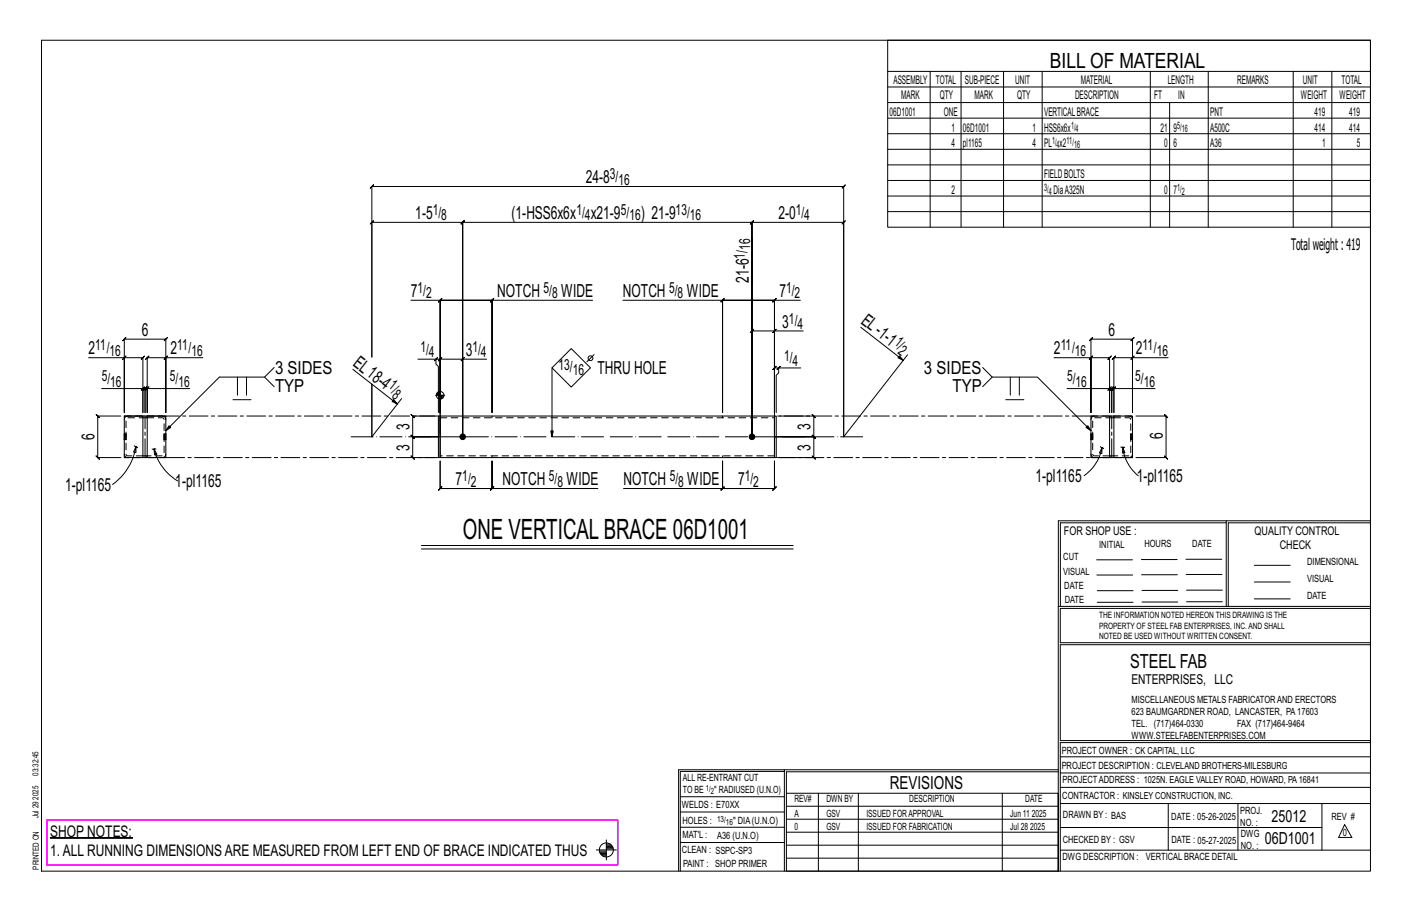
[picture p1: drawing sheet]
<svg xmlns="http://www.w3.org/2000/svg" width="432mm" height="279mm" viewBox="0 0 432 279" stroke-linecap="round" stroke-linejoin="round" font-family="sans-serif">
<g fill="#000" stroke="#000" stroke-width=".31">
<path d="M15.4 256.1h25.2v.1h-25.2z"/>
<circle cx="141.5" cy="133.5" r=".86"/>
<circle cx="230" cy="133.5" r=".86"/>
</g>
<g fill="none" stroke="#000" stroke-width=".31">
<path d="M12.7 12.3h406.4v254h-406.4zM271.5 12.3h147.6v57.2h-147.6zM271.5 21.8h147.6M271.5 26.6h147.6M271.5 31.4h147.6M271.5 36.1h147.6M284.5 21.8v47.7M293.9 21.8v47.7M306.9 21.8v47.7M318.7 21.8v47.7M351.8 21.8v47.7M357.7 31.4v38.1"/>
<path d="M369.5 21.8v47.7M395.5 21.8v47.7M407.3 21.8v47.7M113.2 57.5l1-1-.5 .5h144.3l-.5 .5 1-1-.5 .5v76.5v-65.5l.5-.5-1 1 .5-.5h-28l.5-.5-1 1 .5-.5v65.5v-65.5l.5-.5-1 1 .5-.5h-88.5l.5-.5-1 1 .5-.5v65.5v-65.5l.5-.5-1 1 .5-.5h-27.8l.5-.5-1 1 .5-.5v41.2v-52.2zM271.5 40.9h147.6M271.5 45.6h147.6M271.5 50.4h147.6M271.5 55.2h147.6M271.5 59.9h147.6M271.5 64.7h147.6M125.6 91.8h9v34.3v-34.3M135.1 91.3l-1 1z"/>
<path d="M150.5 91.8h-15.9h15.9l-.5 .5 1-1-.5 .5v34.3v-34.3h30.7M151 91.3l-1 1zM190.5 91.8h30.5v34.3v-34.3l-.5 .5 1-1-.5 .5h15.8h-15.8M221.5 91.3l-1 1zM230 86.4v-13.5v60.6v-32.3l-.5 .5 1-1-.5 .5h6.8M236.8 91.8l.5-.5-1 1zM236.8 91.8v34.3v-34.3h8M237.3 91.3l-1 1zM27.1 109.4h10.9v16.7v-22.4l-.5 .5 1-1-.5 .5h12.7l-.5 .5 1-1-.5 .5v22.4v-16.7h11.3M38 109.4l-.5 .5 1-1zM38 109.4h5.7l-.5 .5 1-1-.5 .5v16.7v-7.3h-12.6M43.2 119.3l1-1z"/>
<path d="M43.7 118.8h.7l-.5 .5 1-1-.5 .5v7.3v-7.3l-.5 .5 1-1-.5 .5h.6M44.5 119.3l1-1zM50.7 109.4l.5-.5-1 1zM50.7 109.4h-5.7l.5-.5-1 1 .5-.5v16.7v-7.3h13M72.6 115.3v5.5M75.4 115.3v5.5M80.9 115.3l2.9 2.9M83.8 112.3l-2.9 3h-13.8l-16.4 16.3 1-1.5 .5 .6-1.5 .9M107.9 112.9l13.6 10.6-1.6-.8 .5-.6 1.1 1.4M113.7 117.4v16.1l9.1-11.7M127.8 109.8h5.5v1.5l.8 .7v14.1M133.3 109.8l-.5 .5 1-1z"/>
<path d="M133.3 109.8h1.3l-.5 .5 1-1-.5 .5v16.3M134 119.9v.9M134.2 119.7v1.1M134.4 119.7v1.1M134.6 119.4v13.1M141.5 109.8l.5-.5-1 1zM141.5 109.8h-6.9l.5-.5-1 1 .5-.5v23.7M148.8 109.8h-7.3v23.7M168.8 112.4l5.9-5.8 5.9 5.8-5.9 5.9zM168.8 112.4v21.1l-.4-1.7h.8l-.4 1.7M181.7 108.4l-2.2 2.2M236.8 101.2l.5-.5-1 1z"/>
<path d="M238.1 112.5h-1.3l.5-.5-1 1 .5-.5v13.6M238.6 112l-1 1zM244.9 112.5h-6.8v1.5l-.7 .7v11.4M245.6 101.2h-8.8v32.3M263.2 100l13 10.2-1.6-.8 .5-.6 1.1 1.4M277.5 108.5l-19.5 25M300.5 112.3l2.9 3h13.8l16.4 16.3-1.5-.9 .6-.6 .9 1.5M303.4 115.3l-2.9 2.9M309 115.3v5.5M311.7 115.3v5.5M322.3 109.4h11.3v16.7v-22.4l-.5 .5 1-1-.5 .5h12.7l-.5 .5 1-1-.5 .5v22.4v-16.7h10.9M333.1 109.9l1-1z"/>
<path d="M333.6 109.4h5.7l-.5 .5 1-1-.5 .5v16.7v-7.3h-13M339.3 118.8l-.5 .5 1-1zM339.3 118.8h.7l-.5 .5 1-1-.5 .5v7.3v-7.3l-.5 .5 1-1-.5 .5h.6M340.6 118.8l.5-.5-1 1zM345.8 109.9l1-1zM346.3 109.4h-5.7l.5-.5-1 1 .5-.5v16.7v-7.3h12.6M37 127.2h-7.1l-.5-.5 1 1-.5-.5v12.7l-.5-.5 1 1-.5-.5h7.1M41.1 136.3l.5 .3M41.6 136.6v1.8l-.8-.2zM41.6 136.6a17.7 17.7 0 0 1-7.2 11.5M41.6 136.6l.5 .3M46.5 137.3h.6"/>
<path d="M47.1 137.3l.9 1.5-.7 .3zM47.1 137.3a15.9 15.9 0 0 0 7.2 9.7M47.1 137.3h.6M71.2 122.2h5.6M133 127.2h-6.8l-.5-.5 1 1-.5-.5v6.3l-.5-.5 1 1-.5-.5h7.9h-7.9l-.5-.5 1 1-.5-.5v6.4l-.5-.5 1 1-.5-.5h6.8M133.2 120.8h2.8M133.5 120.3v.5M133.7 120v.8M134.8 120.8v1.2M135 120.8v1.1M135.2 120.8v1M135.4 120.8v.8"/>
<path d="M135.7 120.8v.5M238.4 127.2h10.5l-.5-.5 1 1-.5-.5v6.3l-.5-.5 1 1-.5-.5h-12.1h12.1l-.5-.5 1 1-.5-.5v6.4l-.5-.5 1 1-.5-.5h-10.5M307.6 122.2h5.5M336.5 136.5l.5 .3M337 136.8l-.1 1.8-.7-.1zM337 136.8a13.3 13.3 0 0 1-5.5 8.6M337 136.8l.5 .4M342.7 136.6l.6 .1M343.3 136.7l.7 1.7-.7 .1zM343.3 136.7a13 13 0 0 0 4.8 8.8M343.3 136.7l.6 .1M347.4 127.2h9.2l-.5-.5 1 1-.5-.5v12.7l-.5-.5 1 1-.5-.5h-9.2"/>
<path d="M150.5 149.3h-15.9l.5-.5-1 1 .5-.5v-8.4v8.4l-.5 .5 1-1-.5 .5h15.9l-.5 .5 1-1-.5 .5v-8.4v8.4h32.3M151 148.8l-1 1zM190.7 149.3h30.3v-8.4v8.4l-.5 .5 1-1-.5 .5h15.8l-.5 .5 1-1-.5 .5v-8.4v8.4l.5-.5-1 1 .5-.5h-15.8M220.5 149.8l1-1zM375 159.8h-50.7v25.6M375 159.2h-51.3l-.1 107.1M419.1 159.2h-44.1v26.2M419.1 159.8h-43.5v25.6M128.9 166.8h113.7M128.9 167.8h113.7M335.4 171.1h10.9M335.4 175.8h11"/>
<path d="M349 171h11M349.1 175.7h11M362.7 171h10.9M362.7 175.6h11M383.6 172.8h11M383.6 177.9h11M323.7 185.4h95.4M335.5 184.1h11M335.5 180.6h11M349.2 184h11M349.2 180.5h11M362.9 180.4h10.9"/>
<path d="M362.9 184h10.9M383.6 183.1h11M419.1 186h-94.9v10.5h94.9M419.1 197.1h-94.9v29.3h94.9v.6h-94.9v39.3M239.9 235.8h-31.9v30.5M239.9 235.3h-32.4v31M323.6 235.3h-83.7v31M323.6 235.9h-83.1v6.6M324.2 236.3h94.9M324.2 231.4h94.9M182.4 259.8h6.1M185.4 256.8v6.1"/>
<path d="M185.4 258.7h1.9M185.4 258.4h1.6M185.4 259.5h2.1M185.4 259.1h2M185.4 258h1.2M208 252.9h31.9M208 257.5h31.9M208 243.6h31.9M208 248.2h31.9M240.5 242.5h83.1v23.8h-83.1zM240.5 258.4h83.1M240.5 254.4h83.1"/>
<path d="M240.5 250.4h83.1M240.5 246.5h83.1M250.3 242.5v23.8M262.5 242.5v23.8M306.5 242.5v23.8M324.2 253h80.1M324.2 245.6h94.9M324.2 259.9h94.9M324.2 240.7h94.9M357.3 245.6v14.3M378.6 245.6v14.3M404.3 245.6v14.3"/>
<path d="M411.2 252.1l2.2 3.9h-4zM183.3 260.2h2.1M183.4 260.5h2M183.5 260.9h1.9M183.8 261.3h1.6M184.3 261.6h1.1M240.5 262.3h83.1"/>
<circle cx="180.6" cy="109.5" r=".74"/>
<circle cx="134.6" cy="120.8" r="1.16"/>
<circle cx="185.4" cy="259.8" r="2.14"/>
</g>
<path d="M14.3 250.7h174.6v13.7h-174.6z" fill="none" stroke="#f0f" stroke-width=".5"/>
<g fill="none" stroke="#000" stroke-width=".32">
<path d="M38 134.4h.1M38 132.7h.1M38 127.2h5.7v12.7h-5.7zM38 127.2h.1M38.5 134.4h.1M38.5 132.7h.1M39.1 127.2h5.8M43.7 127.2h.1M43.7 139.9h1.3M43.7 139.3h1.2M44.9 127.7h.1M45 127.2h5.7v12.7h-5.7z"/>
<path d="M45 139.3l-.1 .6M49.7 127.2h-4.8v.5h-1.2M50.2 134.4h.1M50.2 132.7h.1M50.7 127.2h.1M50.7 134.4h.1M50.7 132.7h.1M134.1 127.2h.5v12.7h-.5zM134.6 127.2h102.2v12.7h-102.2M134.6 128.2v10.6M236.8 127.2h.6v12.7h-.5zM236.9 139.9h.1"/>
<path d="M333.6 134.4h.1M333.6 132.7h.1M333.6 127.2h5.7v12.7h-5.7zM333.6 139.9h.1M334.2 134.4h.1M334.2 132.7h.1M339.3 127.2h.1M339.3 139.3h1.3M339.3 139.9h.1M339.4 139.3l-.1 .6M339.4 127.7h1.2M339.4 139.9h1.2"/>
<path d="M340.6 127.2h5.7v12.7h-5.7zM340.6 127.2h.1M340.6 127.2h-1.2l-.1 .5M340.6 139.9h.1M345.8 134.4h.1M345.8 132.7h.1M346.3 139.9h.1M346.3 134.4h.1M346.3 132.7h.1"/>
</g>
<g fill="none" stroke="#000" stroke-width=".31" stroke-dasharray="2 1.4">
<path d="M38 133.2h.5v.3h-.5zM38 133.2v-.3h.5v.3M38 132.9v-.2h.5v.2M38 132.7h.1M38 134.4v-.1M38 134.1v.2l.5 .1M38 133.9v.2h.5v.2M38 133.5v.4h.5v.2M38 127.2h5.7M38 138.8a1.06 1.06 0 0 0 1.1 1.1h4.6M38 134.4h.5M38.5 132.7h-.5"/>
<path d="M38.5 132.7h.1M38.5 133.5v.4M39.1 127.2a1.06 1.06 0 0 0-1.1 1M39.1 139.9h-1.1M43.7 139.3h-4.6l-.4-.1-.2-.4 .1-10.8 .5-.3h4.6M45 127.2h5.7M45 127.7h4.7l.3 .2 .2 .3-.1 10.8-.4 .3h-4.7M49.7 139.9a1.06 1.06 0 0 0 1-1.1M50.2 133.5h.5v.4h-.5zM50.2 134.4v-.1M50.2 133.5v-.3M50.2 134.4h.5"/>
<path d="M50.7 139.9h-5.7M50.7 128.2a1.06 1.06 0 0 0-1-1M50.7 132.7h-.5M50.7 133.9v.2h-.5v-.2M50.7 134.1v.2h-.5v-.2M50.7 134.3v.1M50.7 132.7h.1M50.7 132.9v-.2h-.5M50.7 133.2v-.3h-.5v-.2M50.7 133.5v-.3h-.5v-.3M134.6 127.5v.7M134.6 138.8v1.1"/>
<path d="M134.6 127.7h102.2M150.5 127.2v.5M150.5 139.3v.6M221 127.7v-.5M221 139.9v-.6M236.8 139.3h-102.2M236.8 127.2h.1M236.9 139.9h.1M333.6 133.2h.6v.3h-.6zM333.6 133.2v-.3h.6v.3M333.6 132.9v-.2h.6v.2M333.6 132.7h.1"/>
<path d="M333.6 134.4v-.1M333.6 134.1v.2l.6 .1M333.6 133.9v.2h.6v.2M333.6 133.5v.4h.6v.2M333.6 127.2h5.7M333.6 138.8a1.06 1.06 0 0 0 1.1 1.1M333.6 134.4h.6M334.2 132.7h-.6M334.2 132.7h.1M334.2 133.5v.4M334.7 127.2a1.06 1.06 0 0 0-1.1 1M339.3 139.9h-5.7"/>
<path d="M339.3 139.3h-4.6l-.4-.1-.1-.4v-10.8l.5-.3h4.6M340.6 127.2h5.7M340.6 127.7h4.7l.3 .2 .2 .3v10.8l-.5 .3h-4.7M345.3 139.9a1.06 1.06 0 0 0 1-1.1M345.8 133.5h.5v.4h-.5zM345.8 134.4v-.1M345.8 133.5v-.3M345.8 134.4h.5M346.3 139.9h-5.7M346.3 128.2a1.06 1.06 0 0 0-1-1M346.3 132.7h-.5M346.3 133.9v.2h-.5v-.2"/>
<path d="M346.3 134.1v.2h-.5v-.2M346.3 134.3v.1M346.3 132.7h.1M346.3 132.9v-.2h-.5M346.3 133.2v-.3h-.5v-.2M346.3 133.5v-.3h-.5v-.3"/>
</g>
<path d="M107.4 133.5h157" fill="none" stroke="#000" stroke-width=".31" stroke-dasharray="6.8 1 0 1"/>
<path d="M44.4 139.9v-12.7M50.7 139.9h83.4M134.1 127.2h-83.4M237.4 139.9h96.2M333.6 127.2h-96.2M340 139.9v-12.7" fill="none" stroke="#000" stroke-width=".31" stroke-dasharray="5.8 1 1 1"/>
<text font-size="8.6" x="141.6" y="164.8">ONE VERTICALBRACE 06D1001</text>
<text font-size="6.4" x="321.1" y="20.7">BILL OF MATERIAL</text>
<text font-size="5.9" x="345.6" y="204.1">STEEL FAB</text>
<g font-size="5.5">
<text x="179.1" y="56">24-8</text>
<text x="127" y="67">1-5</text>
<text x="156.4" y="67">(1-HSS6x6x</text>
<text x="180.6" y="67">x21-9</text>
<text x="196" y="67">) 21-9</text>
<text x="238" y="67">2-0</text>
<text x="229" y="86.4" transform="rotate(-90 229 86.4)">21-6</text>
<text x="125.6" y="90.8">7</text>
<text x="152.1" y="90.8">NOTCH</text>
<text x="171.6" y="90.8">WIDE</text>
<text x="190.5" y="90.8">NOTCH</text>
<text x="210" y="90.8">WIDE</text>
<text x="238.3" y="90.8">7</text>
<text x="239.2" y="100.2">3</text>
<text x="263" y="98.6" transform="rotate(38 263 98.6)">EL-1-1</text>
<text x="43.3" y="102.7">6</text>
<text x="338.9" y="102.7">6</text>
<text x="27.1" y="108.4">2</text>
<text x="52.1" y="108.4">2</text>
<text x="107.7" y="111.5" transform="rotate(38 107.7 111.5)">EL18-4</text>
<text x="142.4" y="108.8">3</text>
<text x="322.3" y="108.4">2</text>
<text x="347.3" y="108.4">2</text>
<text x="84.1" y="114.3">3 SIDES</text>
<text x="84.1" y="119.8">TYP</text>
<text x="182.7" y="114.2">THRU HOLE</text>
<text x="282.6" y="114.3">3 SIDES</text>
<text x="291.3" y="119.8">TYP</text>
<text x="125.2" y="131.4" transform="rotate(-90 125.2 131.4)">3</text>
<text x="247.9" y="131.4" transform="rotate(-90 247.9 131.4)">3</text>
<text x="28.9" y="134.6" transform="rotate(-90 28.9 134.6)">6</text>
<text x="125.2" y="137.7" transform="rotate(-90 125.2 137.7)">3</text>
<text x="247.9" y="137.8" transform="rotate(-90 247.9 137.8)">3</text>
<text x="355.6" y="134.1" transform="rotate(-90 355.6 134.1)">6</text>
<text x="53.6" y="149">1-pl1165</text>
<text x="139.3" y="148.3">7</text>
<text x="153.7" y="148.3">NOTCH</text>
<text x="173.2" y="148.3">WIDE</text>
<text x="190.7" y="148.3">NOTCH</text>
<text x="210.2" y="148.3">WIDE</text>
<text x="225.7" y="148.3">7</text>
<text x="316.7" y="147.3">1-pl1165</text>
<text x="347.6" y="147.4">1-pl1165</text>
<text x="19.9" y="150.1">1-pl1165</text>
<text x="272.2" y="241.1">REVISIONS</text>
</g>
<g font-size="5.1">
<text x="388.9" y="251.3">25012</text>
<text x="386.8" y="258.1">06D1001</text>
</g>
<g font-size="4.9">
<text x="394.8" y="76.4">Totalweight : 419</text>
<text x="15.4" y="255.8">SHOP NOTES:</text>
<text x="15.4" y="261.6">1.ALL RUNNING DIMENSIONSARE MEASURED FROM LEFT END OF BRACE INDICATED THUS</text>
</g>
<g font-size="4.7">
<text x="186.5" y="54.8">3/</text>
<text x="189.1" y="56.4">16</text>
<text x="132.3" y="65.7">1/</text>
<text x="176.3" y="65.7">1/</text>
<text x="189.9" y="65.7">5/</text>
<text x="206.6" y="65.7">13/</text>
<text x="243.3" y="65.7">1/</text>
<text x="134.9" y="67.4">8</text>
<text x="178.9" y="67.4">4</text>
<text x="192.5" y="67.4">16</text>
<text x="211" y="67.4">16</text>
<text x="246" y="67.4">4</text>
<text x="229.4" y="76.4" transform="rotate(-90 229.4 76.4)">16</text>
<text x="227.7" y="79" transform="rotate(-90 227.7 79)">1/</text>
<text x="127.7" y="89.6">1/</text>
<text x="166.2" y="89.6">5/</text>
<text x="204.6" y="89.6">5/</text>
<text x="240.4" y="89.6">1/</text>
<text x="130.3" y="91.2">2</text>
<text x="168.8" y="91.2">8</text>
<text x="207.2" y="91.2">8</text>
<text x="243" y="91.2">2</text>
<text x="241.3" y="98.9">1/</text>
<text x="243.9" y="100.6">4</text>
<text x="29.2" y="107.1">11/</text>
<text x="54.2" y="107.1">11/</text>
<text x="128.6" y="107.6">1/</text>
<text x="144.5" y="107.6">1/</text>
<text x="273.3" y="105.1" transform="rotate(38 273.3 105.1)">1/</text>
<text x="274.4" y="108" transform="rotate(38 274.4 108)">2</text>
<text x="324.4" y="107.1">11/</text>
<text x="349.4" y="107.1">11/</text>
<text x="33.5" y="108.8">16</text>
<text x="58.5" y="108.8">16</text>
<text x="131.2" y="109.2">4</text>
<text x="147.1" y="109.2">4</text>
<text x="170.8" y="113">13/</text>
<text x="239.8" y="110.2">1/</text>
<text x="242.4" y="111.9">4</text>
<text x="328.7" y="108.8">16</text>
<text x="353.7" y="108.8">16</text>
<text x="31.1" y="116.5">5/</text>
<text x="33.7" y="118.2">16</text>
<text x="51.9" y="116.5">5/</text>
<text x="54.5" y="118.2">16</text>
<text x="118.6" y="118.4" transform="rotate(38 118.6 118.4)">1/</text>
<text x="175.1" y="114.6">16</text>
<text x="326.3" y="116.5">5/</text>
<text x="328.9" y="118.2">16</text>
<text x="347.1" y="116.5">5/</text>
<text x="349.8" y="118.2">16</text>
<text x="119.7" y="121.3" transform="rotate(38 119.7 121.3)">8</text>
<text x="141.4" y="147.1">1/</text>
<text x="144" y="148.8">2</text>
<text x="167.8" y="147.1">5/</text>
<text x="170.5" y="148.8">8</text>
<text x="204.8" y="147.1">5/</text>
<text x="207.4" y="148.8">8</text>
<text x="227.7" y="147.1">1/</text>
<text x="230.4" y="148.8">2</text>
</g>
<text font-size="4.2" x="346" y="209.1">ENTERPRISES, LLC</text>
<g font-size="3.7">
<text x="273.2" y="25.6">ASSEMBLY</text>
<text x="286.2" y="25.6">TOTAL</text>
<text x="295.1" y="25.6">SUB-PIECE</text>
<text x="310.4" y="25.6">UNIT</text>
<text x="330.5" y="25.6">MATERIAL</text>
<text x="357.1" y="25.6">LENGTH</text>
<text x="378.3" y="25.6">REMARKS</text>
<text x="398.4" y="25.6">UNIT</text>
<text x="410.2" y="25.6">TOTAL</text>
<text x="272.1" y="35.5">06D1001</text>
<text x="275.6" y="30.4">MARK</text>
<text x="287.4" y="30.4">QTY</text>
<text x="288.6" y="35.5">ONE</text>
<text x="298" y="30.4">MARK</text>
<text x="311" y="30.4">QTY</text>
<text x="319.3" y="35.5">VERTICALBRACE</text>
<text x="328.7" y="30.4">DESCRIPTION</text>
<text x="353" y="30.4">FT</text>
<text x="360.3" y="30.4">IN</text>
<text x="370.1" y="35.5">PNT</text>
<text x="397.8" y="30.4">WEIGHT</text>
<text x="402" y="35.5">419</text>
<text x="409.6" y="30.4">WEIGHT</text>
<text x="412.6" y="35.5">419</text>
<text x="290.9" y="40.2">1</text>
<text x="294.5" y="40.2">06D1001</text>
<text x="315.8" y="40.2">1</text>
<text x="319.3" y="40.2">HSS6x6x</text>
<text x="354.9" y="40.2">21</text>
<text x="358.9" y="40.2">9</text>
<text x="370.1" y="40.2">A500C</text>
<text x="402" y="40.2">414</text>
<text x="412.6" y="40.2">414</text>
<text x="290.9" y="45">4</text>
<text x="294.5" y="45">pl1165</text>
<text x="315.8" y="45">4</text>
<text x="319.3" y="45">PL x2</text>
<text x="356" y="45">0</text>
<text x="358.9" y="45">6</text>
<text x="370.1" y="45">A36</text>
<text x="404.3" y="45">1</text>
<text x="415" y="45">5</text>
<text x="290.9" y="59.3">2</text>
<text x="319.3" y="54.5">FIELDBOLTS</text>
<text x="322.2" y="59.3">DiaA325N</text>
<text x="356" y="59.3">0</text>
<text x="358.9" y="59.3">7</text>
<text x="325.3" y="163.4">FOR SHOP USE :</text>
<text x="383.7" y="163.4">QUALITY CONTROL</text>
<text x="391.4" y="167.8">CHECK</text>
</g>
<g font-size="3.1">
<text x="327.5" y="39.4">1/</text>
<text x="328.9" y="40.5">4</text>
<text x="360" y="39.4">5/</text>
<text x="361.4" y="40.5">16</text>
<text x="321.7" y="44.1">1/</text>
<text x="323.1" y="45.3">4</text>
<text x="326.1" y="44.1">11/</text>
<text x="328.5" y="45.3">16</text>
<text x="319.3" y="58.4">3/</text>
<text x="320.7" y="59.5">4</text>
<text x="360" y="58.4">1/</text>
<text x="361.4" y="59.5">2</text>
<text x="336.2" y="167.4">INITIAL</text>
<text x="350" y="167.1">HOURS</text>
<text x="364.6" y="167.2">DATE</text>
<text x="325.2" y="171.3">CUT</text>
<text x="399.8" y="172.8">DIMENSIONAL</text>
<text x="325.1" y="175.8">VISUAL</text>
<text x="399.8" y="177.9">VISUAL</text>
<text x="325.5" y="180">DATE</text>
<text x="325.7" y="184.4">DATE</text>
<text x="399.8" y="183.1">DATE</text>
<text x="346" y="215">MISCELLANEOUS METALS FABRICATORAND ERECTORS</text>
<text x="346" y="218.6">623 BAUMGARDNER ROAD, LANCASTER, PA17603</text>
<text x="346" y="225.8">WWW.STEELFABENTERPRISES.COM</text>
<text x="346" y="222.2">TEL. (717)464-0330</text>
<text x="378.3" y="222.2">FAX (717)464-9464</text>
<text x="324.7" y="230.5">PROJECT OWNER : CK CAPITAL, LLC</text>
<text x="208.8" y="238.8">ALL RE-ENTRANT CUT</text>
<text x="324.7" y="235.1">PROJECT DESCRIPTION : CLEVELAND BROTHERS-MILESBURG</text>
<text x="324.9" y="239.5">PROJECTADDRESS : 1025N. EAGLE VALLEY ROAD, HOWARD, PA16841</text>
<text x="208.8" y="242.5">TO BE</text>
<text x="218.4" y="242.5">&quot; RADIUSED (U.N.O)</text>
<text x="242.9" y="245.3">REV#</text>
<text x="252.7" y="245.3">DWN BY</text>
<text x="278.1" y="245.3">DESCRIPTION</text>
<text x="313.5" y="245.3">DATE</text>
<text x="324.9" y="244.2">CONTRACTOR : KINSLEY CONSTRUCTION, INC.</text>
<text x="208.5" y="247">WELDS : E70XX</text>
<text x="208.7" y="251.7">HOLES :</text>
<text x="224.2" y="251.8">&quot; DIA(U.N.O)</text>
<text x="242.9" y="249.9">A</text>
<text x="252.7" y="249.9">GSV</text>
<text x="264.9" y="249.9">ISSUED FORAPPROVAL</text>
<text x="309" y="249.9">Jun 11</text>
<text x="315.5" y="249.9">2025</text>
<text x="325.1" y="250">DRAWN BY : BAS</text>
<text x="358.2" y="250.5">DATE : 05-26-2025</text>
<text x="379.3" y="248.9">PROJ.</text>
<text x="407.2" y="250.5">REV #</text>
<text x="208.7" y="256.3">MAT'L :</text>
<text x="219.3" y="256.4">A36 (U.N.O)</text>
<text x="242.9" y="253.8">0</text>
<text x="252.7" y="253.8">GSV</text>
<text x="264.9" y="253.8">ISSUED FOR FABRICATION</text>
<text x="309" y="253.8">Jul 28</text>
<text x="315" y="253.8">2025</text>
<text x="325" y="257.6">CHECKED BY : GSV</text>
<text x="358.3" y="257.7">DATE : 05-27-2025</text>
<text x="379.3" y="252.5">NO. :</text>
<text x="379.5" y="255.9">DWG</text>
<text x="410.6" y="255.5">0</text>
<text x="208.6" y="260.7">CLEAN : SSPC-SP3</text>
<text x="324.9" y="262.9">DWG DESCRIPTION :</text>
<text x="350.4" y="263">VERTICAL BRACE DETAIL</text>
<text x="379.5" y="259.5">NO. :</text>
<text x="208.9" y="265">PAINT : SHOP PRIMER</text>
</g>
<g font-size="2.7">
<text x="336.1" y="189">THE INFORMATION NOTED HEREON THIS DRAWING IS THE</text>
<text x="336.1" y="195.4">NOTED BE USED WITHOUT WRITTEN CONSENT.</text>
<text x="336.1" y="192.2">PROPERTY OF STEEL FAB ENTERPRISES, INC.AND SHALL</text>
</g>
<g font-size="2.6">
<text x="215.9" y="241.8">1/</text>
<text x="217.4" y="242.7">2</text>
<text x="219.3" y="251.1">13/</text>
<text x="222" y="252.1">16</text>
</g>
<g font-size="2.5">
<text x="11.7" y="237.1" transform="rotate(-90 11.7 237.1)">03:32:45</text>
<text x="11.8" y="244.4" transform="rotate(-90 11.8 244.4)">2025</text>
<text x="11.8" y="250.1" transform="rotate(-90 11.8 250.1)">Jul 29</text>
<text x="11.9" y="265.8" transform="rotate(-90 11.9 265.8)">PRINTED ON</text>
</g>
</svg>
